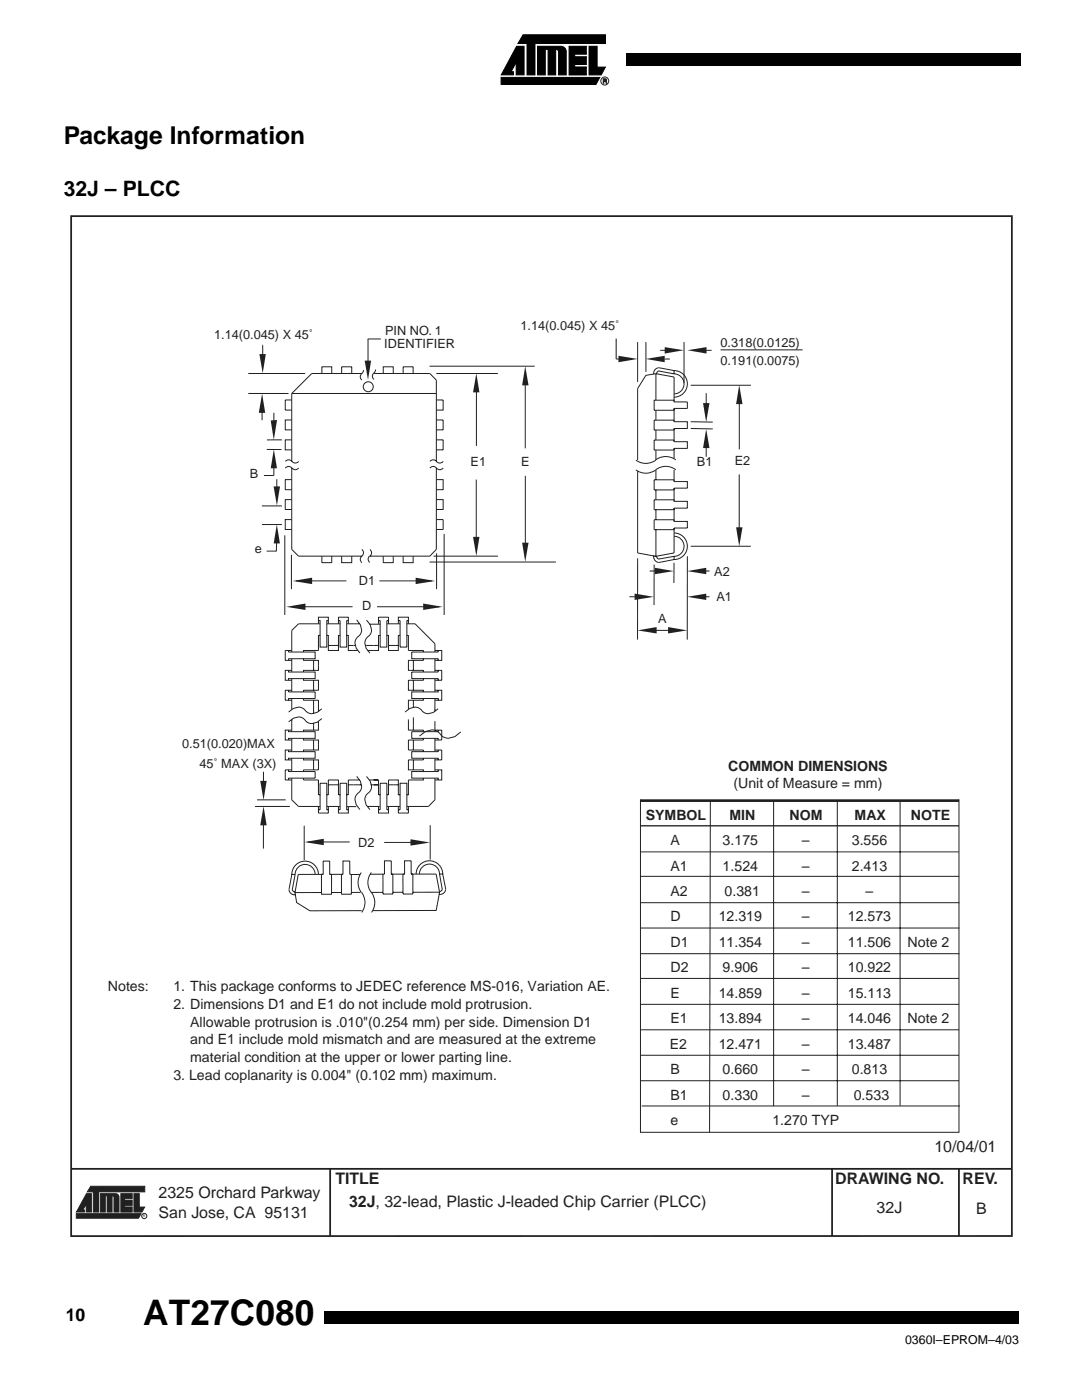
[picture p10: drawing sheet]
<svg xmlns="http://www.w3.org/2000/svg" width="216mm" height="279mm" viewBox="0 0 216 279" stroke-linecap="round" stroke-linejoin="round" font-family="sans-serif">
<path d="M124.9 10.7h1.3v2.5h-1.3zM126.2 10.7h77.4v2.5h-77.4z" fill="#000"/>
<g fill="#fff">
<path d="M98.5 6.1h24.3v11.8h-24.3z"/>
<path d="M99.5 6.8h22.2v10.3h-22.2z"/>
</g>
<path d="M99.9 15.4h19.7l-.8 1.5h-18.9zM103 9.2h1.5v5.7h-1.6v-2.5l-1 1.9h.5v.6h-2.4zM104.3 6.9h16.4v1.8h-14v6.2h-1.6v-6.2h-1.8zM107.2 9.2h4.6a1.05 1.05 0 0 1 1.1 1.2v4.5h-1.5v-4.5a.52 .52 0 0 0-.6-.5v5h-1.5v-5h-.6v5h-1.5zM113.5 9.2h3.4v1.6h-2.3v.5h2.3v1.6h-2.3v.5h2.3v1.6h-3.4zM117.5 9.2h1.6v4.2h1.6l-.8 1.5h-2.4z" fill="#000" stroke="#000" stroke-width=".2"/>
<g fill="#231f20">
<path d="M120.6 15.7l.3 .1-.1 .4 .2 .4-.4-.4 .2-.2z"/>
<path d="M120.3 15.7h.3l-.2 .1v.3h.2l-.2 .1v.4h-.1z"/>
</g>
<g fill="none" stroke="#231f20" stroke-width=".2">
<path d="M120.3 15.7l.6 .1-.1 .4 .2 .4h-.1l-.2-.4h-.3v.4h-.1zM120.4 15.8l.4 .1v.2h-.4z"/>
<circle cx="120.6" cy="16.2" r=".8"/>
</g>
<path d="M64.6 261.7h148.3v2.5h-148.3z" fill="#000"/>
<g fill="#fff">
<path d="M203.2 257.2h12.4v12.7h-12.4z"/>
<path d="M13.8 42.7h188.3v204.2h-188.3z"/>
</g>
<path d="M14.2 43.1h187.6v203.6h-187.6zM14.2 233.3h187.5M65.8 233.3v13.3M165.9 233.3v13.2M191.2 233.3v13.2" fill="none" stroke="#231f20" stroke-width=".35"/>
<g fill="#231f20" stroke="#231f20" stroke-width=".2">
<path d="M17.2 238.2h1v3.7h-1v-1.6l-.7 1.2h.3v.4h-1.6z"/>
<path d="M26.7 238.2h1.1v2.7h1l-.5 1h-1.6z"/>
<path d="M15.2 242.2h12.9l-.5 .9h-12.4z"/>
<path d="M18.1 236.7h10.8v1.2h-9.3v4h-1v-4h-1.2z"/>
<path d="M20 238.2h3a.68 .68 0 0 1 .7 .8v2.9h-1v-3l-.1-.2-.3-.1v3.3h-.9v-3.3h-.4v3.3h-1z"/>
<path d="M24.1 238.2h2.3v1h-1.6v.4h1.6v1h-1.6v.3h1.6v1h-2.3z"/>
</g>
<g fill="none" stroke="#231f20" stroke-width=".2">
<path d="M58.2 79.8h-1.3v2h1.3M62.2 74.5l-4 4h28.8M64.2 74.5v-1.3h1.9v1.3M68.1 74.5v-1.3h2v1.3M76.4 74.5v-1.3h2v1.3M80.4 74.5v-1.3h2v1.3M85.7 74.5l1.3 1.4M87 79.8h1.4v2h-1.4M130.9 74.6l.1-.3 .4-.3 3 .6a1.99 1.99 0 0 1 2 2 1.99 1.99 0 0 1-2 2M131.3 73.4a1.1 1.1 0 0 0-.9 1.3M131.4 73.4l3 .6a2.65 2.65 0 0 1 2.7 2.6 2.65 2.65 0 0 1-2.7 2.7M134.4 73.9v.7"/>
<path d="M134.4 75.2l-3.6-.6v5.3M58.2 87.8h-1.3v2h1.3M58.2 83.8h-1.3v2h1.3M58.2 95.7h-1.3v2h1.3M58.2 99.7h-1.3v2h1.3M87 99.7h1.4v2h-1.4M87 95.7h1.4v2h-1.4M87 83.8h1.4v2h-1.4M87 87.8h1.4v2h-1.4M130.8 81.9v2M130.8 85.8v2M130.8 89.8v2"/>
<path d="M130.8 93.8v2M130.8 97.8v1.9M134.4 80.2v-.3h-4v2h4M134.4 96.1v-.3h-4v2h4M134.4 84.2v-.3h-4v1.9h4M134.4 88.2v-.4h-4v2h4M137.1 80.2v1.3M58.2 103.7h-1.3v2h1.3M58.2 109.6l1.3 1.4M64.2 111v1.3h1.9v-1.3M68.1 111v1.3h2v-1.3M76.4 111v1.3h2v-1.3"/>
<path d="M80.4 111v1.3h2v-1.3M87 109.6l-1.3 1.4M87 103.7h1.4v2h-1.4M127.1 110.4l3.7 .6M130.4 110.9a1.14 1.14 0 0 0 .9 1.4M130.8 101.7v2M130.8 105.7v5.3M130.9 111l.3 .5 .2 .1 3-.6M134.4 100.1v-.4h-4v2h4M134.4 106.4a2.65 2.65 0 0 1 2.7 2.6 2.65 2.65 0 0 1-2.7 2.7M134.4 107a2 2 0 0 1 2 2 2 2 0 0 1-2 2M134.4 104.1v-.4h-4v2h4"/>
<path d="M134.4 111v.7M134.4 110.4l-3.6 .6M134.4 111.7l-3 .6M57.5 129.8v.3h5.3v1.4h-5.3v.3M57.5 133.8v.3h5.3v1.3h-5.3v.4M57.5 137.8v.3h5.3v1.3h-5.3v.3M58.2 133.8h-1.3v2h1.3M58.2 129.8h-1.3v2h1.3M58.2 137.8h-1.3v1.9h1.3M59.5 124.5l-1.3 1.3M60.5 131.5v.3h3v2h-3v.3M60.5 135.4v.4h3v2h-3v.3"/>
<path d="M60.5 139.4v.3h3v2M62.5 131.8v2M62.5 135.8v2M62.5 139.7v1M63.5 124.5v-1.3h2v1.3M63.5 123.9h.3v5.2h1.4v-5.2h.3M63.8 126.8h-.3v3h-3v.3M65.2 126.8h.3v3h2v-3h.3M65.5 128.8h2M67.5 123.9h.3v5.2h1.3v-5.2h.4M67.5 124.5v-1.3h2v1.3M69.1 126.8h.4v3h1.9"/>
<path d="M69.5 128.8h1M74.5 128.8h1M75.5 123.9h.3v5.2h1.3v-5.2h.4M75.5 124.5v-1.3h2v1.3M75.8 126.8h-.3v3h-2M77.1 126.8h.4v3h1.9v-3h.4M77.5 128.8h1.9M79.4 124.5v-1.3h2v1.3M79.4 123.9h.4v5.2h1.3v-5.2h.3M81.1 126.8h.3v3h3v.3M82.4 131.8v2M82.4 135.8v2"/>
<path d="M82.4 139.7v1M82.8 124.5l3.9 4M84.4 135.4v.4h-3v2h3v.3M84.4 139.4v.3h-3v1.9M84.4 131.5v.3h-3v2h3v.3M86.7 137.8h1.4v1.9h-1.4M86.7 129.8h1.4v2h-1.4M86.7 133.8h1.4v2h-1.4M87.4 137.8v.3h-5.3v1.3h5.3v.3M87.4 129.8v.3h-5.3v1.4h5.3v.3M87.4 133.8v.3h-5.3v1.3h5.3v.4M57.5 145.7v.3h5.3v1.4h-5.3v.3"/>
<path d="M57.5 149.7v.3h5.3v1.3h-5.3v.4M57.5 153.6v.4h5.3v1.3h-5.3v.4M58.2 145.7h-1.3v2h1.3M58.2 149.7h-1.3v2h1.3M58.2 153.6h-1.3v2.1h1.3M58.2 159.6l1.3 1.3M60.5 147.4v.3h3v2h-3v.3M60.5 151.3v.4h3v1.9h-3v.4M60.5 155.3v.4h3v2.9h.3M62.5 144.7v1M62.5 147.7v2M62.5 151.7v1.9"/>
<path d="M63.5 143.9v1.8h-3v.3M65.2 158.6h.3v-2.9h2v2.9h.3M65.5 156.6h2M69.5 156.6h1M71.5 155.7h-2v2.9h-.4M73.6 155.7h1.9v2.9h.3M74.5 156.6h1M77.1 158.6h.4v-2.9h1.9v2.9h.4M77.5 156.6h1.9M81.4 143.7v2h3v.3M82.4 144.7v1M82.4 147.7v2"/>
<path d="M82.4 151.7v1.9M84.4 155.3v.4h-3v2.9h-.3M84.4 151.3v.4h-3v1.9h3v.4M84.4 147.4v.3h-3v2h3v.3M86.7 153.6h1.4v2.1h-1.4M86.7 159.6l-1.3 1.3M86.7 149.7h1.4v2h-1.4M86.7 145.7h1.4v2h-1.4M87.4 153.6v.4h-5.3v1.3h5.3v.4M87.4 145.7v.3h-5.3v1.4h5.3v.3M87.4 149.7v.3h-5.3v1.3h5.3v.4M63.5 160.9v1.4h2v-1.4"/>
<path d="M63.5 161.6h.3v-5.3h1.4v5.3h.3M67.5 160.9v1.4h2v-1.4M67.5 161.6h.3v-5.3h1.3v5.3h.4M75.5 160.9v1.4h2v-1.4M75.5 161.6h.3v-5.3h1.3v5.3h.4M79.4 161.6h.4v-5.3h1.3v5.3h.3M79.4 160.9v1.4h2v-1.4"/>
<circle cx="73.4" cy="77.2" r=".99"/>
<circle cx="28.8" cy="242.7" r=".52"/>
</g>
<g fill="#231f20">
<path d="M95 74.5l.6 3.8h-1.3z"/>
<path d="M94.3 107.2h1.3l-.6 3.8z"/>
<path d="M104.7 73.1l.7 3.8h-1.3z"/>
<path d="M104.1 108.3h1.3l-.7 3.8z"/>
</g>
<path d="M49.5 74.5h11.3" fill="none" stroke="#231f20" stroke-width=".2"/>
<path d="M51.7 70.7h1.3l-.6 3.8z" fill="#231f20"/>
<path d="M52.4 68.9v2.7M52.2 101h4" fill="none" stroke="#231f20" stroke-width=".2"/>
<g fill="#231f20">
<path d="M82.9 115.3l3.9 .6-3.9 .7z"/>
<path d="M58.4 115.9l3.8-.6v1.3z"/>
</g>
<path d="M53.2 89.7h2.9M56.2 87.8h-3" fill="none" stroke="#231f20" stroke-width=".2"/>
<path d="M54 83.9l1.2-.1-.6 4z" fill-rule="evenodd" fill="#231f20"/>
<path d="M54.6 82.4v2.4" fill="none" stroke="#231f20" stroke-width=".2"/>
<path d="M54.6 89.6l.6 3.9h-1.2z" fill="#231f20"/>
<path d="M54.6 92.5v2.4M51.3 159.6h5.7M50.8 160.9h7" fill="none" stroke="#231f20" stroke-width=".2"/>
<path d="M52.6 160.9l.6 3.8h-1.3z" fill="#231f20"/>
<path d="M52.5 163.8v5.6" fill="none" stroke="#231f20" stroke-width=".2"/>
<path d="M51.9 155.8h1.3l-.6 3.9z" fill="#231f20"/>
<path d="M52.5 154v2" fill="none" stroke="#231f20" stroke-width=".2"/>
<g fill="#231f20">
<path d="M147.4 76.8l.7 3.9h-1.3z"/>
<path d="M146.8 105.2h1.3l-.7 3.8z"/>
<path d="M137 114l3.8-.7v1.3z"/>
</g>
<path d="M140.7 114h.8" fill="none" stroke="#231f20" stroke-width=".2"/>
<path d="M130.6 113.3l3.8 .7-3.8 .6z" fill="#231f20"/>
<path d="M129.5 114h1.1" fill="none" stroke="#231f20" stroke-width=".2"/>
<g fill="#231f20">
<path d="M127.1 125.8l3.8-.7v1.3z"/>
<path d="M133.2 125.1l3.8 .7-3.8 .6z"/>
</g>
<path d="M130.8 74.6l-2 .3-1.7 2.6" fill="none" stroke="#231f20" stroke-width=".2"/>
<path d="M132.5 69.3l3.8 .6-3.8 .7z" fill="#231f20"/>
<path d="M131.6 69.9h1.1" fill="none" stroke="#231f20" stroke-width=".2"/>
<path d="M128.7 71.6l3.8-.6v1.3z" fill="#231f20"/>
<path d="M132.5 71.7h1.1" fill="none" stroke="#231f20" stroke-width=".2"/>
<path d="M137.1 69.9l3.8-.6v1.3z" fill="#231f20"/>
<path d="M140.8 69.9h1.1" fill="none" stroke="#231f20" stroke-width=".2"/>
<path d="M123.3 71l3.9 .6-3.9 .7z" fill="#231f20"/>
<g fill="none" stroke="#231f20" stroke-width=".2">
<path d="M49.5 78.5h8M58.2 78.5v13.6M72.2 74.5a.81 .81 0 0 0 0 1.3M72.5 73.9l-.4 .6h-9.9M74.6 74.5h11.1M87 75.9v16.2a.88 .88 0 0 0 1.4 0M122.9 71.7h1.4M127.1 77.5v14.3M56.9 92.1l.7-.3 .6 .3M56.9 93.4a.8 .8 0 0 1 1.3 0M58.2 93.4v15.9M58.2 92.1a.8 .8 0 0 0 1.3 0"/>
<path d="M58.2 93.4a.78 .78 0 0 0 1.3 0M85.7 93.4a.78 .78 0 0 1 1.3 0M85.7 92.1l.7-.3 .6 .3M88.4 93.4a.85 .85 0 0 1-1.4 0v15.9M126.8 91.8a3.4 3.4 0 0 0 4 0M127.1 94.1v16.3M130.8 91.8a3.4 3.4 0 0 1 4 0M134.4 84.2h2.7v1.3h-2.7M134.4 88.2h2.7v1.3h-2.7M134.4 96.1h2.7v1.3h-2.7M134.4 80.2h2.7M134.4 81.5h2.7"/>
<path d="M134.8 93.8a3.3 3.3 0 0 0-4.4 .2 3.3 3.3 0 0 1-3.6-.2M140.8 88.8v2.4M52.2 104.7h4M58.1 110.7v6.9M72.1 109.6l.3 .5a.85 .85 0 0 1-.3 .9h-12.6M72.2 111a.81 .81 0 0 0 0 1.3M73.8 109.7l.1 .1a.84 .84 0 0 1-.1 1.2h11.9M87.1 110.4v7.2M134.4 100.1h2.7v1.3h-2.7M134.4 104.1h2.7v1.3h-2.7M58.2 125.8v4.3M58.2 131.5v2.6"/>
<path d="M58.2 135.4v2.7M58.2 139.4v2.2M59.5 124.5h4.3M65.2 124.5h2.6M73.1 128.8h1.4M77.1 124.5h2.7M81.1 124.5h1.7M86.7 128.5v1.6M86.7 131.5v2.6M86.7 135.4v2.7M86.7 139.4v2.3M58.2 143.7v2.3"/>
<path d="M58.2 147.4v2.6M58.2 151.3v2.7M58.2 155.3v4.3M62.5 140.7v1.4M70.5 156.6h1.3M82.4 143.4v1.3M86.7 143.9v2.1M86.7 147.4v2.6M86.7 151.3v2.7M86.7 155.3v4.3M59.5 160.9h4.3M65.2 160.9h2.6"/>
<path d="M77.1 160.9h2.7M81.1 160.9h4.3"/>
</g>
<g fill="#231f20">
<path d="M140.8 85.6l.7 3.8h-1.3z"/>
<path d="M140.2 80.4h1.3l-.7 3.8z"/>
</g>
<g fill="none" stroke="#231f20" stroke-width=".2">
<path d="M85.7 73.1h20.9M87 74.5h12.3M122.9 67.6v4.1M127.1 68.3v7.9M128.8 68.3v5.9M134.4 75.2v5M136.4 68.3v8.2M137.7 76.9h12M140.8 78.5v2.4M52.6 94.9h2M95 95.7v13.6M134.4 81.5v2.7"/>
<path d="M134.4 85.5v2.7M134.4 89.5v2M134.4 93.8v2.3M134.4 97.4v2.7M137.7 85.5l4.4 .1M137.7 84.2h4.4M58.2 109.2v.5M85.7 112.2h25.1M86.4 111h12.9M87 109.3v.3M127.1 111.4v16.3M130.4 112.7v8.1"/>
<path d="M134.4 101.4v2.7M134.4 105.4v5M134.4 112.3v4M137.1 111l-.1 16.7M137.7 109h12M69.2 124.5h2.5M70.5 128.8h.4M71.1 123.7a2.13 2.13 0 0 1 .6 3.1l-.3 .2a1.8 1.8 0 0 0-.4 2.4l.8 .9M72.9 128.8h.2M73.1 123.7a2.1 2.1 0 0 1 .6 3.1l-.3 .2a1.81 1.81 0 0 0-.4 2.4l.8 .9M73.3 129.8h.2M128.8 125.8h6.6"/>
<path d="M58.2 143.6v.2M62.5 142v.3M62.5 144.3v.4M63.5 141.6v.3M64.2 141.4a2.14 2.14 0 0 1-3.1 .7l-.2-.3a1.66 1.66 0 0 0-1.4-.7l-1 .3-.9 .7M64.2 143.4a2.16 2.16 0 0 1-3.1 .6l-.2-.2a1.63 1.63 0 0 0-1.4-.7l-1 .2-.9 .8M71.1 154.9a2.14 2.14 0 0 1 .6 3.1l-.3 .3a1.79 1.79 0 0 0-.4 2.3l.8 1M71.5 155.7h.2M71.8 156.6h.2M73.1 155a2.12 2.12 0 0 1 .6 3l-.3 .3a1.62 1.62 0 0 0-.6 1.3l.2 1 .8 1M74 156.6h.5M81.4 143.6v.2"/>
<path d="M82.4 140.7v.5M82.4 143.2v.2M86.7 141.6v.3M87.4 141.4a2.12 2.12 0 0 1-3.1 .7l-.2-.3a1.81 1.81 0 0 0-2.4-.4l-.9 .7M91.9 146.1a2.74 2.74 0 0 1-3.6 .9l-.8-.8-.6-.4a2.85 2.85 0 0 0-3.3 1.1M73.3 160.9h2.4"/>
</g>
<g fill="#231f20">
<path d="M55.2 104.6l.6 3.8h-1.2z"/>
<path d="M54.6 97.1h1.2l-.6 3.8z"/>
</g>
<path d="M104.7 75.3v14.2M143.7 69.8h16.3M147.4 78.5v11.2M55.2 95.6v2.4M104.7 95v16M55.2 107.2l-.1 2.8M59 115.9h10.1M75.7 115.9h10.4" fill="none" stroke="#231f20" stroke-width=".2"/>
<path d="M137 119.1l3.8-.6v1.2z" fill="#231f20"/>
<path d="M140.7 119.1h.8" fill="none" stroke="#231f20" stroke-width=".2"/>
<path d="M126.5 118.5l3.9 .6-3.9 .6z" fill="#231f20"/>
<path d="M125.5 119.1h1.1" fill="none" stroke="#231f20" stroke-width=".2"/>
<path d="M52.3 78.6l.6 3.8h-1.3z" fill="#231f20"/>
<path d="M95 76.2v12.8M52.3 81.2v2.7M147.4 94.7v11.2M53.2 110h2" fill="none" stroke="#231f20" stroke-width=".2"/>
<g fill="#231f20">
<path d="M84.4 120.4l3.9 .7-3.9 .6z"/>
<path d="M57.1 121.1l3.8-.7v1.3z"/>
</g>
<g fill="none" stroke="#231f20" stroke-width=".2">
<path d="M74.9 73.7l-.3 .7a.81 .81 0 0 0 0 1.3M56.8 106.8v15.9M73.7 110.9a.81 .81 0 0 0 0 1.3M88.6 106.6v16.1M58.3 121.1h12M73.6 124.6h2.2M75.2 121.1h12.4M57.6 177.6a1.1 1.1 0 0 0 1.3 1M58.8 174.5h-.7M58.8 178.1l.4 2 2.6 1.7 10.3-.1M60.7 164.8v6.9M62.8 174.5a1.99 1.99 0 0 0-2-2 1.99 1.99 0 0 0-2 2l-.6 3 .4 .4 .2 .1"/>
<path d="M63.5 174.5a2.65 2.65 0 0 0-2.7-2.6 2.65 2.65 0 0 0-2.6 2.6l-.6 3M64.1 178.1h-5.3M64.4 174.5h-4.9l-.7 3.6M65.7 174.5h.4v4h-2v-4h.3M65.7 174.5v-2.7h-1.3v2.7M68.1 174.5v4h2v-4h-.4v-2.7h-1.3v2.7h-2.7M68.1 178.1h-2M69.1 161h1.9M71.8 174.5h-1.8M71.9 178.1h-1.8M72 174.1a3.4 3.4 0 0 0 0 4M72.1 178.1a3.4 3.4 0 0 1 0 4"/>
<path d="M74 174.1a3.2 3.2 0 0 0 0 4M76.3 178.1h-2.2a3.3 3.3 0 0 1 0 4M76.4 174.5h-2.6M80.3 178.1h-2M82 174.4v-2.6h-1.3v2.7h-2.7v-2.7h-1.3v2.7h-.3v3.9h1.9v-3.9M82 174.4h.3v4h-1.9l-.1-3.9M82 174.4h5l.6 3.7M85.8 164.7v6.9M87.6 174.4a2 2 0 0 0-2-2 2 2 0 0 0-2 2M87.6 174.4l.6 3-.1 .3-.5 .2M87.6 178.1h-5.3M87.6 178.1l-.6 3.6h-12.6"/>
<path d="M88.3 174.4a2.65 2.65 0 0 0-2.7-2.6 2.65 2.65 0 0 0-2.6 2.6M88.3 174.4h-.7M88.3 174.4l.6 3M88.9 177.5a1.14 1.14 0 0 1-1.4 1"/>
</g>
<path d="M81.8 167.5l3.9 .6-3.9 .7z" fill="#231f20"/>
<path d="M76.6 168.1h6.5" fill="none" stroke="#231f20" stroke-width=".2"/>
<path d="M60.7 168.1l3.9-.7v1.3z" fill="#231f20"/>
<path d="M61.4 168h8.3" fill="none" stroke="#231f20" stroke-width=".2"/>
<path d="M72.7 72h1.3l-.6 3.8z" fill="#231f20"/>
<g fill="none" stroke="#231f20" stroke-width=".2">
<path d="M73.3 67.7h2.6M73.4 67.7v5.2M127.7 159.5v66.5h63.5v-66.5M141.6 159.8l-.1 66.2M154.3 159.8v60.9M167 159.8v60.8M179.5 159.7v60.9M127.7 174.9h63.6M127.7 170h63.5M127.7 180.2h63.6M127.7 185.2h63.6M127.7 190.3h63.6"/>
<path d="M127.8 195.3h63.4M127.8 200.4h63.4M127.8 205.5h63.5M127.8 210.6h63.4M127.8 215.7h63.4M128 220.7h63.4"/>
</g>
<path d="M127.7 159.8h63.5" fill="none" stroke="#231f20" stroke-width=".53"/>
<path d="M127.7 164.8h63.5" fill="none" stroke="#231f20" stroke-width=".26"/>
<text font-size="7" x="28.6" y="264.5">AT27C080</text>
<text font-size="4.9" x="12.7" y="28.7">Package Information</text>
<text font-size="4.2" x="12.7" y="39.2">32J – PLCC</text>
<text font-size="3.5" x="13.1" y="263.7">10</text>
<g font-size="3.2" fill="#231f20">
<text x="186.3" y="229.8">10/04/01</text>
<text x="31.6" y="239.2">2325 Orchard Parkway</text>
<text x="66.9" y="236.3">TITLE</text>
<text x="166.5" y="236.2">DRAWING NO.</text>
<text x="191.9" y="236.3">REV.</text>
<text x="31.6" y="243.1">San Jose, CA 95131</text>
<text x="69.6" y="241">32J, 32-lead, Plastic J-leaded Chip Carrier (PLCC)</text>
<text x="174.8" y="242.1">32J</text>
<text x="194.7" y="242.3">B</text>
</g>
<g font-size="2.8" fill="#231f20">
<text x="145.2" y="153.8">COMMON DIMENSIONS</text>
<text x="146.2" y="157.3">(Unit of Measure = mm)</text>
<text x="128.8" y="163.7">SYMBOL</text>
<text x="145.5" y="163.6">MIN</text>
<text x="157.5" y="163.6">NOM</text>
<text x="170.4" y="163.6">MAX</text>
<text x="181.6" y="163.6">NOTE</text>
<text x="133.7" y="168.7">A</text>
<text x="133.7" y="173.7">A1</text>
<text x="144.1" y="168.7">3.175</text>
<text x="144.1" y="173.7">1.524</text>
<text x="159.9" y="168.7">–</text>
<text x="159.9" y="173.7">–</text>
<text x="169.9" y="168.7">3.556</text>
<text x="169.9" y="173.7">2.413</text>
<text x="133.7" y="178.8">A2</text>
<text x="144.5" y="178.8">0.381</text>
<text x="159.9" y="178.8">–</text>
<text x="172.6" y="178.8">–</text>
<text x="133.7" y="183.9">D</text>
<text x="143.3" y="183.9">12.319</text>
<text x="159.9" y="183.9">–</text>
<text x="169.1" y="183.9">12.573</text>
<text x="133.7" y="189">D1</text>
<text x="143.3" y="189">11.354</text>
<text x="159.9" y="189">–</text>
<text x="169.1" y="189">11.506</text>
<text x="181" y="189">Note 2</text>
<text x="21.5" y="197.8">Notes:</text>
<text x="34.6" y="197.8">1. This package conforms to JEDEC reference MS-016, Variation AE.</text>
<text x="133.7" y="194.1">D2</text>
<text x="144.1" y="194.1">9.906</text>
<text x="159.9" y="194.1">–</text>
<text x="169.1" y="194.1">10.922</text>
<text x="34.6" y="201.3">2. Dimensions D1 and E1 do not include mold protrusion.</text>
<text x="133.7" y="199.1">E</text>
<text x="143.3" y="199.1">14.859</text>
<text x="159.9" y="199.1">–</text>
<text x="169.1" y="199.1">15.113</text>
<text x="37.9" y="204.9">Allowable protrusion is .010&quot;(0.254 mm) per side. Dimension D1</text>
<text x="37.9" y="208.4">and E1 include mold mismatch and are measured at the extreme</text>
<text x="133.6" y="209.3">E2</text>
<text x="133.7" y="204.2">E1</text>
<text x="143.3" y="204.2">13.894</text>
<text x="143.3" y="209.3">12.471</text>
<text x="159.9" y="204.2">–</text>
<text x="159.9" y="209.3">–</text>
<text x="169.1" y="204.2">14.046</text>
<text x="169.1" y="209.3">13.487</text>
<text x="181" y="204.2">Note 2</text>
<text x="34.6" y="215.4">3. Lead coplanarity is 0.004&quot; (0.102 mm) maximum.</text>
<text x="37.9" y="211.9">material condition at the upper or lower parting line.</text>
<text x="133.7" y="214.4">B</text>
<text x="144.1" y="214.4">0.660</text>
<text x="159.9" y="214.4">–</text>
<text x="169.9" y="214.4">0.813</text>
<text x="133.7" y="219.5">B1</text>
<text x="144.1" y="219.5">0.330</text>
<text x="159.9" y="219.5">–</text>
<text x="170.2" y="219.5">0.533</text>
<text x="133.7" y="224.5">e</text>
<text x="154" y="224.5">1.270 TYP</text>
</g>
<g font-size="2.5" fill="#231f20">
<text x="103.8" y="65.9">1.14(0.045) X 45˚</text>
<text x="42.7" y="67.7">1.14(0.045) X 45˚</text>
<text x="76.6" y="69.5">IDENTIFIER</text>
<text x="76.8" y="67">PIN NO. 1</text>
<text x="143.7" y="69.3">0.318(0.0125)</text>
<text x="143.7" y="72.9">0.191(0.0075)</text>
<text x="49.8" y="95.4">B</text>
<text x="93.8" y="93">E1</text>
<text x="103.9" y="93">E</text>
<text x="139" y="93">B1</text>
<text x="146.5" y="92.8">E2</text>
<text x="50.8" y="110.5">e</text>
<text x="71.6" y="116.7">D1</text>
<text x="142.4" y="114.9">A2</text>
<text x="142.8" y="120">A1</text>
<text x="72.2" y="121.7">D</text>
<text x="131.2" y="124.3">A</text>
<text x="36.3" y="149.3">0.51(0.020)MAX</text>
<text x="39.7" y="153.2">45˚ MAX (3X)</text>
<text x="71.4" y="169.1">D2</text>
</g>
<text font-size="2.5" x="180.5" y="268.1">0360I–EPROM–4/03</text>
<text font-size=".7" fill="#231f20" x="28.5" y="242.9">R</text>
</svg>
